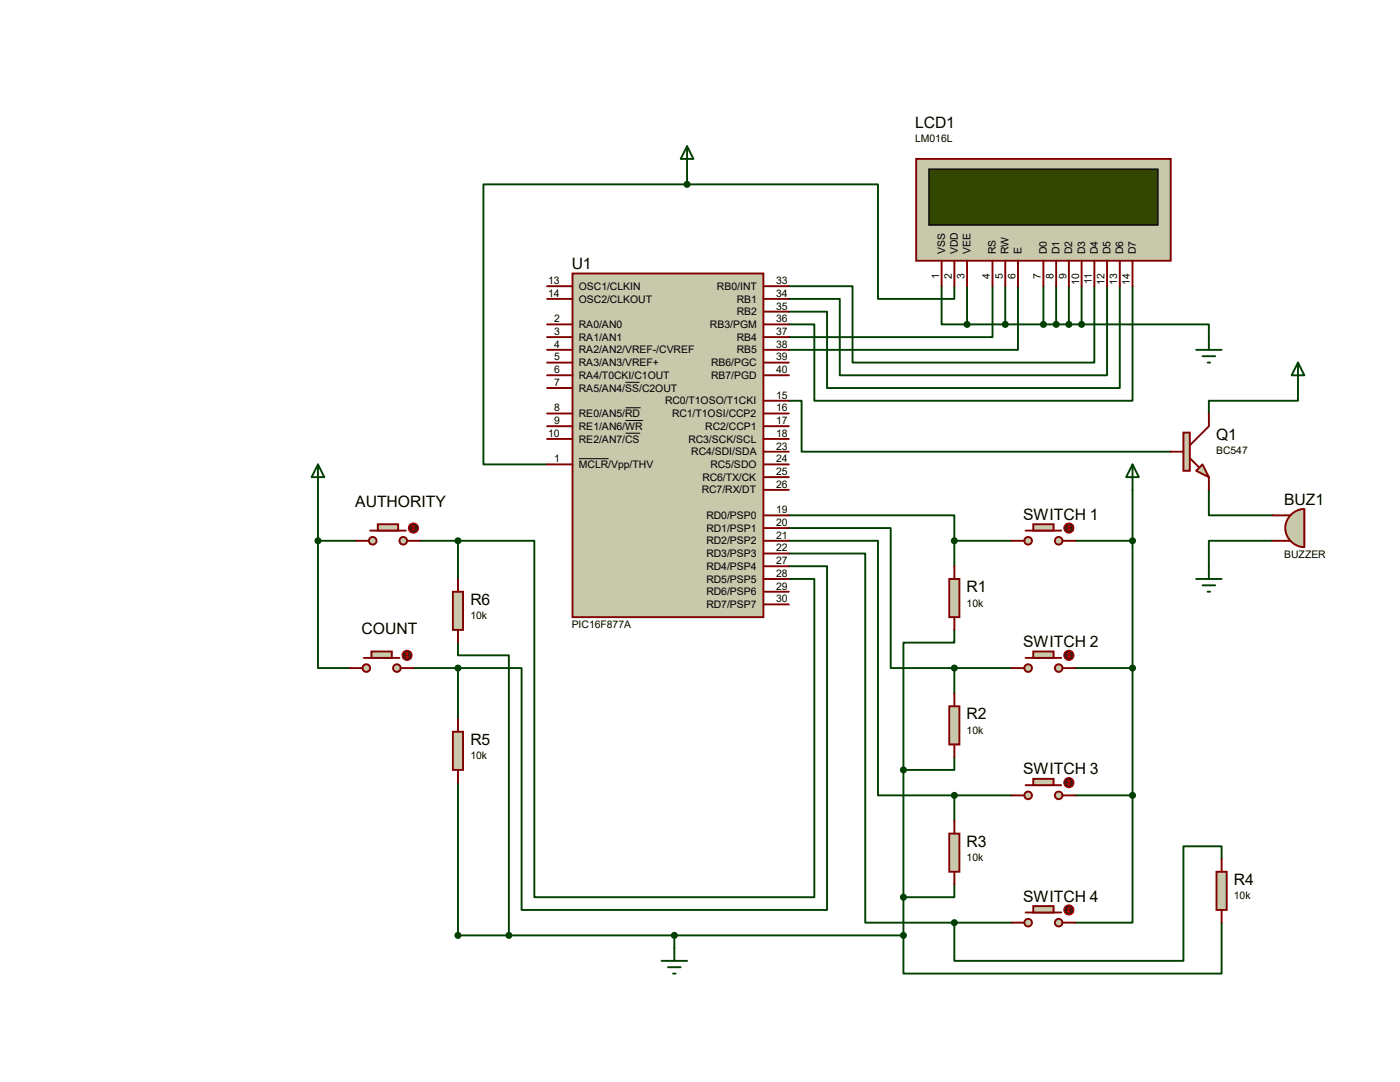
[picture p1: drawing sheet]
<svg xmlns="http://www.w3.org/2000/svg" width="279mm" height="216mm" viewBox="0 0 279 216" stroke-linecap="round" stroke-linejoin="round" font-family="sans-serif">
<g fill="none" stroke="#004000" stroke-width=".38">
<path d="M137.1 36.8h-40.6v55.9h12.7M137.1 36.8h38.1v22.8h15.3v-2.5M137.1 34.2v2.6M157.4 57.1h12.7v15.2h48.3v-15.2M187.9 57.1v7.6h5.1M193 57.1v7.6M198.1 57.1v10.2h-40.7M200.6 57.1v7.6M203.2 57.1v12.7h-45.8M208.2 57.1v7.6M210.8 57.1v7.6M213.3 57.1v7.6"/>
<path d="M215.9 57.1v7.6M220.9 57.1v17.8h-53.3v-15.3h-10.2M223.5 57.1v20.3h-58.4v-15.2h-7.7M226 57.1v22.9h-63.5v-15.3h-5.1M157.4 80h2.6v10.1h73.6M193 64.7h22.9M215.9 64.7h25.4v2.6M259 77.4v2.6h-17.7v2.5M63.5 97.7v10.2M226 97.7v61M241.3 97.7v5.1h12.7M63.5 107.9v25.4h6.3"/>
<path d="M63.5 107.9h7.6M83.8 107.9h7.6M91.4 107.9h15.2v71.1h55.9v-63.5h-5.1M91.4 107.9v7.6M157.4 102.8h33.1v5.1M157.4 105.4h20.4v27.9h12.7M157.4 107.9h17.8v50.8h15.3M157.4 113h7.7v68.6h-61v-48.3h-12.7M157.4 110.4h15.3v73.7h17.8M190.5 107.9h11.4M190.5 107.9v5.1M214.6 107.9h11.4"/>
<path d="M254 107.9h-12.7v5.1M82.5 133.3h8.9M91.4 128.2v2.6h10.2v55.8M91.4 133.3v10.2M190.5 125.7v2.5h-10.2v25.4M190.5 133.3v5.1M190.5 133.3h11.4M214.6 133.3h11.4M91.4 156.2v30.4h88.9M180.3 153.6v33M190.5 151.1v2.5h-10.2M190.5 158.7v5.1"/>
<path d="M190.5 158.7h11.4M214.6 158.7h11.4M226 158.7v25.4h-11.4M190.5 176.5v2.5h-10.2M243.8 171.4v-2.5h-7.6v22.8h-45.7v-7.6M134.6 186.6v2.6M190.5 184.1h11.4M243.8 184.1v10.2h-63.5v-7.7"/>
</g>
<path d="M114.3 54.6h38.1v68.5h-38.1z" fill="#c8c8aa" stroke="#800000" stroke-width=".38"/>
<g fill="none" stroke="#800000" stroke-width=".38">
<path d="M109.2 57.1h5.1M109.2 59.6h5.1M152.4 57.1h5M152.4 59.6h5M109.2 64.7h5.1M109.2 67.3h5.1M109.2 69.8h5.1M109.2 74.9h5.1M109.2 77.4h5.1M109.2 72.3h5.1M152.4 64.7h5M152.4 67.3h5"/>
<path d="M152.4 69.8h5M152.4 74.9h5M152.4 72.3h5M152.4 62.2h5M152.4 80h5M109.2 82.5h5.1M109.2 85h5.1M109.2 87.6h5.1M109.2 92.7h5.1M152.4 82.5h5M152.4 85h5M152.4 87.6h5"/>
<path d="M152.4 97.7h5M152.4 95.2h5M152.4 92.7h5M152.4 90.1h5M152.4 102.8h5M152.4 105.4h5M152.4 118.1h5M152.4 115.5h5M152.4 113h5M152.4 110.4h5M152.4 107.9h5M152.4 120.6h5"/>
</g>
<path d="M124.8 76.3h2.8M115.5 91.5h6M124.8 81.4h3M124.8 83.9h3.5M124.8 86.4h3" fill="none" stroke="#000" stroke-width=".2"/>
<path d="M182.8 31.7h50.8v20.3h-50.8z" fill="#c8c8aa" stroke="#800000" stroke-width=".38"/>
<path d="M185.4 33.7h45.7v11.2h-45.7z" fill="#324600" stroke="#000" stroke-width=".25"/>
<g fill="none" stroke="#800000" stroke-width=".38">
<path d="M187.9 52v5.1M190.5 52v5.1M193 52v5.1M198.1 52v5.1M200.6 52v5.1M203.2 52v5.1M208.2 52v5.1M210.8 52v5.1M213.3 52v5.1M215.9 52v5.1M218.4 52v5.1M220.9 52v5.1"/>
<path d="M223.5 52v5.1M226 52v5.1"/>
</g>
<g fill="#c8c8aa" stroke="#800000" stroke-width=".38">
<circle cx="80.5" cy="107.9" r=".76"/>
<circle cx="74.4" cy="107.9" r=".76"/>
</g>
<path d="M73.9 105.9h7.1" fill="none" stroke="#800000" stroke-width=".38"/>
<path d="M75.4 104.6h4.1v1.3h-4.1z" fill="#c8c8aa" stroke="#800000" stroke-width=".38"/>
<path d="M71.1 107.9h2.5M81.2 107.9h2.6" fill="none" stroke="#800000" stroke-width=".38"/>
<circle cx="82.5" cy="105.4" r="1.02" fill="#400000" stroke="#f00" stroke-width=".2"/>
<path d="M82.3 105.6l.2 .3M82.5 104.9v1M82.5 104.9l-.2 .2M82.5 104.9l.3 .2M82.8 105.6l-.3 .3" fill="none" stroke="#f00" stroke-width=".2"/>
<g fill="#c8c8aa" stroke="#800000" stroke-width=".38">
<circle cx="79.2" cy="133.3" r=".76"/>
<circle cx="73.1" cy="133.3" r=".76"/>
</g>
<path d="M72.6 131.3h7.1" fill="none" stroke="#800000" stroke-width=".38"/>
<path d="M74.1 130h4.1v1.3h-4.1z" fill="#c8c8aa" stroke="#800000" stroke-width=".38"/>
<path d="M69.8 133.3h2.5M80 133.3h2.5" fill="none" stroke="#800000" stroke-width=".38"/>
<circle cx="81.2" cy="130.8" r="1.02" fill="#400000" stroke="#f00" stroke-width=".2"/>
<path d="M81 131l.2 .3M81.2 130.3v1M81.2 130.3l-.2 .2M81.2 130.3l.3 .2M81.5 131l-.3 .3" fill="none" stroke="#f00" stroke-width=".2"/>
<g fill="#c8c8aa" stroke="#800000" stroke-width=".38">
<circle cx="211.3" cy="133.3" r=".76"/>
<circle cx="205.2" cy="133.3" r=".76"/>
</g>
<path d="M204.7 131.3h7.1" fill="none" stroke="#800000" stroke-width=".38"/>
<path d="M206.2 130h4.1v1.3h-4.1z" fill="#c8c8aa" stroke="#800000" stroke-width=".38"/>
<path d="M201.9 133.3h2.5M212 133.3h2.6" fill="none" stroke="#800000" stroke-width=".38"/>
<circle cx="213.3" cy="130.8" r="1.02" fill="#400000" stroke="#f00" stroke-width=".2"/>
<path d="M213.1 131l.2 .3M213.3 130.3v1M213.3 130.3l-.2 .2M213.3 130.3l.3 .2M213.6 131l-.3 .3" fill="none" stroke="#f00" stroke-width=".2"/>
<g fill="#c8c8aa" stroke="#800000" stroke-width=".38">
<circle cx="211.3" cy="158.7" r=".76"/>
<circle cx="205.2" cy="158.7" r=".76"/>
</g>
<path d="M204.7 156.7h7.1" fill="none" stroke="#800000" stroke-width=".38"/>
<path d="M206.2 155.4h4.1v1.3h-4.1z" fill="#c8c8aa" stroke="#800000" stroke-width=".38"/>
<path d="M201.9 158.7h2.5M212 158.7h2.6" fill="none" stroke="#800000" stroke-width=".38"/>
<circle cx="213.3" cy="156.2" r="1.02" fill="#400000" stroke="#f00" stroke-width=".2"/>
<path d="M213.1 156.4l.2 .3M213.3 155.7v1M213.3 155.7l-.2 .2M213.3 155.7l.3 .2M213.6 156.4l-.3 .3" fill="none" stroke="#f00" stroke-width=".2"/>
<g fill="#c8c8aa" stroke="#800000" stroke-width=".38">
<circle cx="211.3" cy="107.9" r=".76"/>
<circle cx="205.2" cy="107.9" r=".76"/>
</g>
<path d="M204.7 105.9h7.1" fill="none" stroke="#800000" stroke-width=".38"/>
<path d="M206.2 104.6h4.1v1.3h-4.1z" fill="#c8c8aa" stroke="#800000" stroke-width=".38"/>
<path d="M201.9 107.9h2.5M212 107.9h2.6" fill="none" stroke="#800000" stroke-width=".38"/>
<circle cx="213.3" cy="105.4" r="1.02" fill="#400000" stroke="#f00" stroke-width=".2"/>
<path d="M213.1 105.6l.2 .3M213.3 104.9v1M213.3 104.9l-.2 .2M213.3 104.9l.3 .2M213.6 105.6l-.3 .3" fill="none" stroke="#f00" stroke-width=".2"/>
<g fill="#c8c8aa" stroke="#800000" stroke-width=".38">
<circle cx="211.3" cy="184.1" r=".76"/>
<circle cx="205.2" cy="184.1" r=".76"/>
</g>
<path d="M204.7 182.1h7.1" fill="none" stroke="#800000" stroke-width=".38"/>
<path d="M206.2 180.8h4.1v1.3h-4.1z" fill="#c8c8aa" stroke="#800000" stroke-width=".38"/>
<path d="M201.9 184.1h2.5M212 184.1h2.6" fill="none" stroke="#800000" stroke-width=".38"/>
<circle cx="213.3" cy="181.6" r="1.02" fill="#400000" stroke="#f00" stroke-width=".2"/>
<path d="M213.1 181.8l.2 .3M213.3 181.1v1M213.3 181.1l-.2 .2M213.3 181.1l.3 .2M213.6 181.8l-.3 .3" fill="none" stroke="#f00" stroke-width=".2"/>
<path d="M189.4 115.5h2.1v7.6h-2.1z" fill="#c8c8aa" stroke="#800000" stroke-width=".38"/>
<path d="M190.5 113v2.5M190.5 123.1v2.6" fill="none" stroke="#800000" stroke-width=".38"/>
<path d="M189.4 140.9h2.1v7.6h-2.1z" fill="#c8c8aa" stroke="#800000" stroke-width=".38"/>
<path d="M190.5 138.4v2.5M190.5 148.5v2.6" fill="none" stroke="#800000" stroke-width=".38"/>
<path d="M189.4 166.3h2.1v7.6h-2.1z" fill="#c8c8aa" stroke="#800000" stroke-width=".38"/>
<path d="M190.5 163.8v2.5M190.5 173.9v2.6" fill="none" stroke="#800000" stroke-width=".38"/>
<g fill="#004000" stroke="#004000" stroke-width=".38">
<circle cx="190.5" cy="107.9" r=".51"/>
<circle cx="190.5" cy="133.3" r=".51"/>
<circle cx="190.5" cy="158.7" r=".51"/>
</g>
<path d="M242.8 173.9h2v7.7h-2z" fill="#c8c8aa" stroke="#800000" stroke-width=".38"/>
<path d="M243.8 171.4v2.5M243.8 181.6v2.5" fill="none" stroke="#800000" stroke-width=".38"/>
<path d="M90.4 146h2v7.6h-2z" fill="#c8c8aa" stroke="#800000" stroke-width=".38"/>
<path d="M91.4 143.5v2.5M91.4 153.6v2.6" fill="none" stroke="#800000" stroke-width=".38"/>
<path d="M90.4 118.1h2v7.6h-2z" fill="#c8c8aa" stroke="#800000" stroke-width=".38"/>
<path d="M91.4 115.5v2.6M91.4 125.7v2.5" fill="none" stroke="#800000" stroke-width=".38"/>
<g fill="#004000" stroke="#004000" stroke-width=".38">
<circle cx="91.4" cy="133.3" r=".51"/>
<circle cx="91.4" cy="107.9" r=".51"/>
<circle cx="91.4" cy="186.6" r=".51"/>
<circle cx="134.6" cy="186.6" r=".51"/>
<circle cx="180.3" cy="153.6" r=".51"/>
<circle cx="180.3" cy="179" r=".51"/>
<circle cx="63.5" cy="107.9" r=".51"/>
<circle cx="226" cy="107.9" r=".51"/>
<circle cx="226" cy="133.3" r=".51"/>
<circle cx="226" cy="158.7" r=".51"/>
<circle cx="137.1" cy="36.8" r=".51"/>
<circle cx="193" cy="64.7" r=".51"/>
<circle cx="208.2" cy="64.7" r=".51"/>
<circle cx="210.8" cy="64.7" r=".51"/>
<circle cx="213.3" cy="64.7" r=".51"/>
<circle cx="215.9" cy="64.7" r=".51"/>
<circle cx="200.6" cy="64.7" r=".51"/>
<circle cx="101.6" cy="186.6" r=".51"/>
<circle cx="180.3" cy="186.6" r=".51"/>
<circle cx="190.5" cy="184.1" r=".51"/>
</g>
<g fill="none" stroke="#004000" stroke-width=".38">
<path d="M137.1 29.2l1.3 2.5h-2.6zM137.1 29.2v5M238.7 69.8h5.1M240 71.1h2.5M241 72.3h.5M241.3 67.3v2.5M63.5 92.7l1.2 2.5h-2.5zM63.5 92.7v5M226 92.7l1.3 2.5h-2.6zM226 92.7v5M132 191.7h5.1M133.3 193h2.5"/>
<path d="M134.3 194.3h.5M134.6 189.2v2.5"/>
</g>
<g fill="#c8c8aa" stroke="#800000" stroke-width=".38">
<path d="M240 92.7l1.3 2.5-2.6-1.3z"/>
<path d="M236.2 86.3h1.2v7.6h-1.2z"/>
</g>
<path d="M233.6 90.1h2.6M237.4 91.4l1.8 1.8M241.3 82.5v2.5l-3.9 3.9M241.3 95.2v2.5" fill="none" stroke="#800000" stroke-width=".38"/>
<path d="M257.6 102.7a3.8 3.8 0 0 1 2.7-1.1v7.6a3.8 3.8 0 0 1-3.5-2.4 3.8 3.8 0 0 1 .8-4.1z" fill="#c8c8aa" stroke="#800000" stroke-width=".38"/>
<path d="M254 107.9h3.5M254 102.8h3.5" fill="none" stroke="#800000" stroke-width=".38"/>
<path d="M259 72.3l1.3 2.6h-2.5zM259 72.3v5.1M238.7 115.5h5.1M240 116.8h2.5M241 118.1h.5M241.3 113v2.5" fill="none" stroke="#004000" stroke-width=".38"/>
<g font-size="3.1">
<text x="182.6" y="25.5">LCD1</text>
<text x="114.1" y="53.7">U1</text>
<text x="242.7" y="87.7">Q1</text>
<text x="70.9" y="101.2">AUTHORITY</text>
<text x="256.3" y="100.7">BUZ1</text>
<text x="204.2" y="103.8">SWITCH 1</text>
<text x="192.9" y="118.2">R1</text>
<text x="93.9" y="120.7">R6</text>
<text x="72.2" y="126.6">COUNT</text>
<text x="204.2" y="129.1">SWITCH 2</text>
<text x="192.9" y="143.6">R2</text>
<text x="93.9" y="148.6">R5</text>
<text x="204.2" y="154.5">SWITCH 3</text>
<text x="192.9" y="169">R3</text>
<text x="204.2" y="179.9">SWITCH 4</text>
<text x="246.3" y="176.6">R4</text>
</g>
<g font-size="2.1">
<text x="182.6" y="28.4">LM016L</text>
<text x="188.6" y="50.8" transform="rotate(-90 188.6 50.8)">VSS</text>
<text x="191.1" y="50.8" transform="rotate(-90 191.1 50.8)">VDD</text>
<text x="193.7" y="50.8" transform="rotate(-90 193.7 50.8)">VEE</text>
<text x="198.8" y="50.8" transform="rotate(-90 198.8 50.8)">RS</text>
<text x="201.3" y="50.8" transform="rotate(-90 201.3 50.8)">RW</text>
<text x="203.8" y="50.8" transform="rotate(-90 203.8 50.8)">E</text>
<text x="208.9" y="50.8" transform="rotate(-90 208.9 50.8)">D0</text>
<text x="211.5" y="50.8" transform="rotate(-90 211.5 50.8)">D1</text>
<text x="214" y="50.8" transform="rotate(-90 214 50.8)">D2</text>
<text x="216.5" y="50.8" transform="rotate(-90 216.5 50.8)">D3</text>
<text x="219.1" y="50.8" transform="rotate(-90 219.1 50.8)">D4</text>
<text x="221.6" y="50.8" transform="rotate(-90 221.6 50.8)">D5</text>
<text x="224.2" y="50.8" transform="rotate(-90 224.2 50.8)">D6</text>
<text x="226.7" y="50.8" transform="rotate(-90 226.7 50.8)">D7</text>
<text x="109.4" y="56.7">13</text>
<text x="109.4" y="59.2">14</text>
<text x="115.5" y="57.8">OSC1/CLKIN</text>
<text x="143.1" y="57.8">RB0/INT</text>
<text x="154.9" y="59.2">34</text>
<text x="154.9" y="56.7">33</text>
<text x="187.4" y="55.7" transform="rotate(-90 187.4 55.7)">1</text>
<text x="190" y="55.7" transform="rotate(-90 190 55.7)">2</text>
<text x="192.5" y="55.7" transform="rotate(-90 192.5 55.7)">3</text>
<text x="197.6" y="55.7" transform="rotate(-90 197.6 55.7)">4</text>
<text x="200.1" y="55.7" transform="rotate(-90 200.1 55.7)">5</text>
<text x="202.7" y="55.7" transform="rotate(-90 202.7 55.7)">6</text>
<text x="207.7" y="55.7" transform="rotate(-90 207.7 55.7)">7</text>
<text x="210.3" y="55.7" transform="rotate(-90 210.3 55.7)">8</text>
<text x="212.8" y="55.7" transform="rotate(-90 212.8 55.7)">9</text>
<text x="215.4" y="56.9" transform="rotate(-90 215.4 56.9)">10</text>
<text x="217.9" y="56.7" transform="rotate(-90 217.9 56.7)">11</text>
<text x="220.4" y="56.9" transform="rotate(-90 220.4 56.9)">12</text>
<text x="223" y="56.9" transform="rotate(-90 223 56.9)">13</text>
<text x="225.5" y="56.9" transform="rotate(-90 225.5 56.9)">14</text>
<text x="110.6" y="64.3">2</text>
<text x="115.5" y="65.4">RA0/AN0</text>
<text x="115.5" y="60.4">OSC2/CLKOUT</text>
<text x="141.7" y="65.4">RB3/PGM</text>
<text x="147" y="62.9">RB2</text>
<text x="147" y="60.4">RB1</text>
<text x="154.9" y="64.3">36</text>
<text x="154.9" y="61.8">35</text>
<text x="110.6" y="66.8">3</text>
<text x="110.6" y="69.4">4</text>
<text x="110.6" y="71.9">5</text>
<text x="115.5" y="68">RA1/AN1</text>
<text x="115.5" y="70.5">RA2/AN2/VREF-/CVREF</text>
<text x="147" y="70.5">RB5</text>
<text x="147" y="68">RB4</text>
<text x="154.9" y="71.9">39</text>
<text x="154.9" y="69.4">38</text>
<text x="154.9" y="66.8">37</text>
<text x="110.6" y="74.5">6</text>
<text x="110.6" y="77">7</text>
<text x="115.5" y="75.6">RA4/T0CKI/C1OUT</text>
<text x="115.5" y="73.1">RA3/AN3/VREF+</text>
<text x="141.9" y="75.6">RB7/PGD</text>
<text x="141.9" y="73.1">RB6/PGC</text>
<text x="154.9" y="74.5">40</text>
<text x="110.6" y="82.1">8</text>
<text x="115.5" y="78.1">RA5/AN4/SS/C2OUT</text>
<text x="115.5" y="83.2">RE0/AN5/RD</text>
<text x="132.7" y="80.7">RC0/T1OSO/T1CKI</text>
<text x="134.1" y="83.2">RC1/T1OSI/CCP2</text>
<text x="154.9" y="82.1">16</text>
<text x="154.9" y="79.5">15</text>
<text x="109.4" y="87.2">10</text>
<text x="110.6" y="84.6">9</text>
<text x="115.5" y="85.8">RE1/AN6/WR</text>
<text x="115.5" y="88.3">RE2/AN7/CS</text>
<text x="137.4" y="88.3">RC3/SCK/SCL</text>
<text x="140.8" y="85.8">RC2/CCP1</text>
<text x="154.9" y="84.6">17</text>
<text x="154.9" y="87.2">18</text>
<text x="154.9" y="89.7">23</text>
<text x="110.6" y="92.2">1</text>
<text x="115.5" y="93.4">MCLR/Vpp/THV</text>
<text x="138" y="90.8">RC4/SDI/SDA</text>
<text x="140.2" y="95.9">RC6/TX/CK</text>
<text x="141.8" y="93.4">RC5/SDO</text>
<text x="154.9" y="94.8">25</text>
<text x="154.9" y="92.2">24</text>
<text x="242.7" y="90.6">BC547</text>
<text x="140" y="98.5">RC7/RX/DT</text>
<text x="154.9" y="97.3">26</text>
<text x="141" y="103.5">RD0/PSP0</text>
<text x="141" y="106.1">RD1/PSP1</text>
<text x="154.9" y="102.4">19</text>
<text x="154.9" y="104.9">20</text>
<text x="154.9" y="107.5">21</text>
<text x="141" y="113.7">RD4/PSP4</text>
<text x="141" y="111.2">RD3/PSP3</text>
<text x="141" y="108.6">RD2/PSP2</text>
<text x="154.9" y="112.6">27</text>
<text x="154.9" y="110">22</text>
<text x="256.3" y="111.3">BUZZER</text>
<text x="141" y="118.8">RD6/PSP6</text>
<text x="141" y="116.2">RD5/PSP5</text>
<text x="154.9" y="117.6">29</text>
<text x="154.9" y="115.1">28</text>
<text x="93.9" y="123.6">10k</text>
<text x="114.1" y="125.2">PIC16F877A</text>
<text x="141" y="121.3">RD7/PSP7</text>
<text x="154.9" y="120.2">30</text>
<text x="192.9" y="121">10k</text>
<text x="192.9" y="146.4">10k</text>
<text x="93.9" y="151.5">10k</text>
<text x="192.9" y="171.8">10k</text>
<text x="246.3" y="179.5">10k</text>
</g>
</svg>
